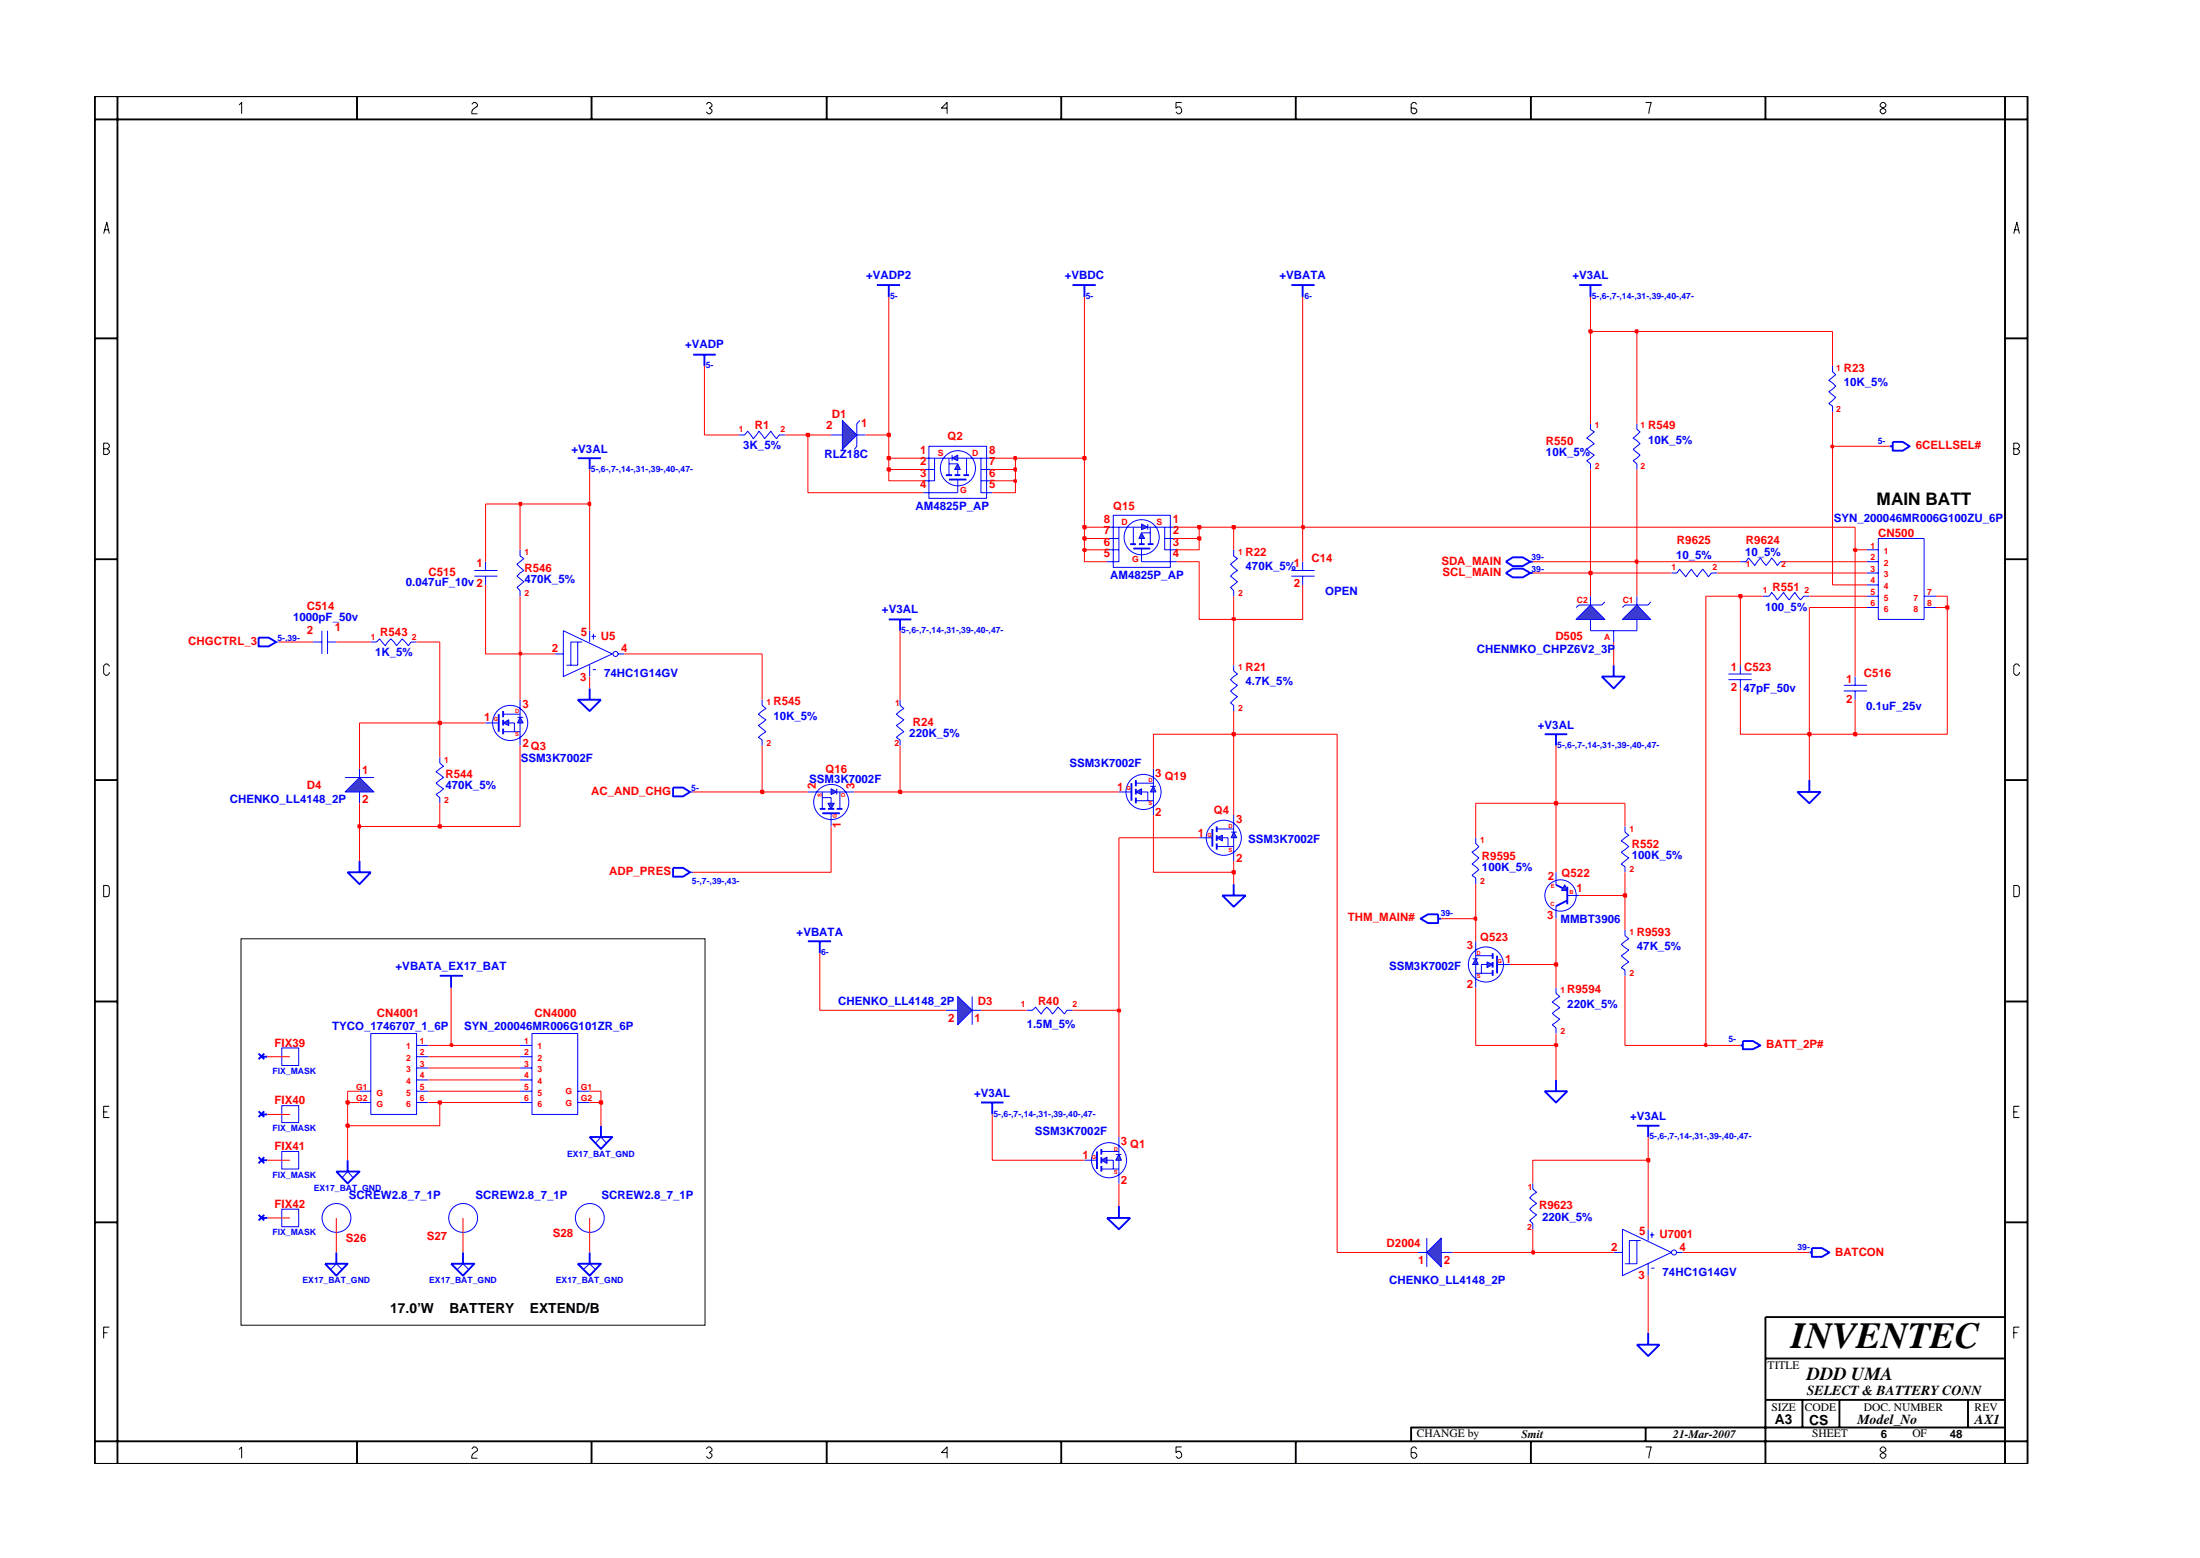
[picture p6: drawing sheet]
<svg xmlns="http://www.w3.org/2000/svg" width="297mm" height="210mm" viewBox="0 0 297 210" stroke-linecap="round" stroke-linejoin="round" font-family="sans-serif">
<path d="M221 80.5v1.1M221 83.6v1.5M222.9 81.2l-.4 .4h-3.1l-.3 .4" fill="none" stroke="#00f" stroke-width=".14"/>
<path d="M219.1 83.6l1.9-2 1.9 2z" fill="#3c3cc8"/>
<path d="M214.7 80.5v1.1M214.7 83.6v1.5M216.7 81.2l-.4 .4h-3.1l-.4 .4M219.1 83.6l1.9-2 1.9 2z" fill="none" stroke="#00f" stroke-width=".14"/>
<path d="M212.8 83.6l1.9-2 2 2z" fill="#3c3cc8"/>
<path d="M42.3 86.6h1.2M43.5 85.1v3.2M44.2 86.6h1.2M44.2 85.1v3.2M212.8 83.6l1.9-2 2 2zM214.7 85.1h6.3M217.9 85.1v1.5M46.2 158.9l.7-.8 .8 .8M146.4 156.6h1.7" fill="none" stroke="#00f" stroke-width=".14"/>
<path d="M45.4 158.1h3.1l-1.6 1.6zM46.9 156.6v1.5M148.1 155.4v2.4" fill="none" stroke="#00f" stroke-width=".25"/>
<path d="M151.1 155.8l.3 .8h-.7z" fill="#3c3cc8"/>
<path d="M150.7 155.8h.7M151.1 155.8l.3 .8h-.7z" fill="none" stroke="#00f" stroke-width=".14"/>
<path d="M148.7 156.6l.8-.4v.8z" fill="#3c3cc8"/>
<g fill="none" stroke="#00f" stroke-width=".14">
<path d="M99.8 58.7h.7l.5-.5 .7 1 .8-1 .7 1 .9-1 .7 1 .4-.5h.8M112.2 58.7h1.5M115.7 58.7h1.2M116.1 56.8l-.4 .4v3l-.4 .4M148.7 156.6l.8-.4v.8zM148.7 157.8h2.4M148.7 155.4h2.4M149.5 156.6h.8v1.2M151.1 153.4v2.4M151.1 156.6v3.1"/>
<circle cx="149.7" cy="156.6" r="2.37"/>
</g>
<g fill="none" stroke="#00f" stroke-width=".25">
<path d="M118.4 38.5h3.1M120 38.5v1.6M78 94.4h3.1l-1.5 1.6zM79.6 92.9v1.5M208.6 99.1h3M210.1 99.1v1.5M216.3 91.3h3.1l-1.5 1.6zM217.9 89.8v1.5M46.9 117.7h3.2l-1.6 1.6zM48.5 116.2v1.5M166.6 119.3v1.5M165 120.8h3.2l-1.6 1.6z"/>
<path d="M148.7 155.1v.7M148.7 156.2v.8M148.7 157.3v.8M235 141.1h.3M235.3 140.5h1.4l1 .6-1 .5h-1.4z"/>
</g>
<path d="M113.7 56.8l2 1.9-2 1.9z" fill="#3c3cc8"/>
<path d="M113.7 56.8l2 1.9-2 1.9zM129.3 64.7v1.8" fill="none" stroke="#00f" stroke-width=".14"/>
<path d="M174.4 38.5h3.1M175.9 38.5v1.6M128.1 64.7h2.4M34.9 156.2l.8 .8M35.3 156.6h.8M35.7 156.2l-.8 .8" fill="none" stroke="#00f" stroke-width=".25"/>
<path d="M128.6 61.8l.7-.4v.8z" fill="#3c3cc8"/>
<path d="M128.6 61.8l.7-.4v.8zM128.6 61.4v.8" fill="none" stroke="#00f" stroke-width=".14"/>
<path d="M129.3 62.6l.4 .8h-.8z" fill="#3c3cc8"/>
<g fill="none" stroke="#00f" stroke-width=".14">
<path d="M124.7 61.8h3.9M124.7 66.5h4.6M124.7 63.4h1.5M125.4 60.2h7.8v7.1h-7.8zM126.2 61.8v3.1h-1.5M128.1 61.8v2.3M128.1 62.6h1.2M129.3 62.6l.4 .8h-.8zM129.3 61.8h4.7M129.3 63.4v.7M130.5 61.8v2.3M132.4 61.8v4.7h1.6"/>
<path d="M132.4 64.9h1.6M132.4 63.4h1.6M59.4 102.2v.8l.5 .4-1 .8 1 .7-1 .8 1 .8-1 .7 .5 .4v.8M151.1 106.9h1.7"/>
<circle cx="129.3" cy="63.2" r="2.37"/>
</g>
<path d="M127.7 64.1h.9M128.9 64.1h.8M130.1 64.1h.7M203.3 75.8l.9-.6h1.4l1 .6-1 .6h-1.4zM206.6 75.8h.4M152.8 105.7v2.4" fill="none" stroke="#00f" stroke-width=".25"/>
<path d="M155.7 106.1l.4 .8h-.8z" fill="#3c3cc8"/>
<path d="M155.3 106.1h.8M155.7 106.1l.4 .8h-.8z" fill="none" stroke="#00f" stroke-width=".14"/>
<path d="M153.4 106.9l.7-.4v.7z" fill="#3c3cc8"/>
<g fill="none" stroke="#00f" stroke-width=".14">
<path d="M70.2 74.2v.8l.5 .4-.9 .7 .9 .9-.9 .8 .9 .7-.9 .8 .4 .4v.8M252.1 75.8h1.5M252.1 74.2h1.5M252.1 78.9h1.5M252.1 77.3h1.5M253.6 72.7h6.2v10.9h-6.2zM65.6 97.6h1.7M102.9 94.4v.8l.5 .4-1 .8 1 .7-1 .8 1 .8-1 .8 .5 .4v.7M252.1 82h1.5M252.1 80.5h1.5M259.8 82h1.6M259.8 80.5h1.6"/>
<path d="M93.2 106.9h.4M153.4 106.9l.7-.4v.7zM153.4 108.1h2.3M153.4 105.7h2.3M154.1 106.9h.9v1.2M155.7 103.7v2.4M155.7 106.9v3.1M50.1 139.5h6.1v10.9h-6.1zM71.8 139.5h6.2v10.9h-6.2zM210.1 133.3v.8l.5 .4-1 .7 1 .8-1 .8 1 .7-1 .8 .5 .4v.8M219.4 125.5v.8l.5 .4-1 .8 1 .7-1 .8 1 .8-1 .8 .5 .3v.8M38 155.4h2.3v2.4h-2.3z"/>
<path d="M48.5 148.8h1.6M48.5 147.3h1.6M56.2 142.6h1.7M56.2 141.1h1.7M56.2 145.7h1.7M56.2 144.1h1.7M56.2 148.8h1.7M56.2 147.3h1.7M70.2 142.6h1.6M70.2 141.1h1.6M70.2 145.7h1.6M70.2 144.1h1.6"/>
<path d="M70.2 148.8h1.6M70.2 147.3h1.6M78 148.8h1.6M78 147.3h1.6"/>
<circle cx="154.4" cy="106.9" r="2.37"/>
</g>
<g fill="none" stroke="#00f" stroke-width=".25">
<path d="M203.3 77.3l.9-.6h1.4l1 .6-1 .6h-1.4zM206.6 77.3h.4M67.3 96.4v2.3M90.9 106.3h1.3l1 .6-1 .6h-1.3zM153.4 105.3v.8M153.4 106.5v.7M153.4 107.6v.8M242.7 106.9h3.1l-1.5 1.5zM244.3 105.3v1.6M109.1 127h3.1M110.7 127v1.6M34.9 150l.8 .7"/>
<path d="M34.9 142.2l.8 .7M35.3 150.4h.8M35.3 142.6h.8M35.7 150l-.8 .7M35.7 142.2l-.8 .7"/>
</g>
<path d="M70.2 96.8l.4 .8h-.7z" fill="#3c3cc8"/>
<path d="M69.9 96.8h.7M70.2 96.8l.4 .8h-.7z" fill="none" stroke="#00f" stroke-width=".14"/>
<path d="M67.9 97.6l.8-.5v.8z" fill="#3c3cc8"/>
<g fill="none" stroke="#00f" stroke-width=".14">
<path d="M154.1 74v1.8M225.7 77.3h.7l.4-.5 .8 1 .8-1 .7 1 .8-1 .8 1 .4-.5h.7M67.9 97.6l.8-.5v.8zM67.9 98.7h2.3M67.9 96.4h2.3M68.7 97.6h.8v1.1M70.2 94.4v2.4M70.2 97.6v3M75 88.3h1.1M76.1 85.1l6.6 3.2-6.6 3zM78 86.6v3.2h-.9M78.6 86.6h-1.5v3.2h-.6"/>
<path d="M79.6 85.1v1.5M79.6 89.8v1.5M79.9 85.9h.6M80 90.4h.5M80.1 85.5v.8M83.4 88.3h.9M233.4 91h3.1M233.4 91.7h3.1M235 89.8v1.2M235 91.7v1.2M38 149.2h2.3v2.3h-2.3zM78.8 171.3l.8-.8 .8 .8"/>
<circle cx="68.9" cy="97.6" r="2.37"/>
<circle cx="83.1" cy="88.3" r=".34"/>
<circle cx="79.6" cy="164.4" r="1.95"/>
</g>
<g fill="none" stroke="#00f" stroke-width=".25">
<path d="M93.6 47.9h3M95.1 47.9v1.5M255.6 59.6h1.3l.9 .6-.9 .6h-1.3zM153 74h2.3M255.1 60.2h.5M67.9 96v.8M67.9 97.1v.8M67.9 98.3v.8M59.4 131.7h3.1M60.9 131.7v1.6M191.8 124l1-.6h1.4v1.2h-1.4zM194.2 124h.4"/>
<path d="M132.4 148.8h3.1M134 148.8v1.6M78 170.5h3.1l-1.5 1.7zM79.6 169v1.5"/>
</g>
<path d="M154.1 70.7l.9 .4-.9 .4z" fill="#3c3cc8"/>
<path d="M154.1 70.7l.9 .4-.9 .4zM155 70.7v.8" fill="none" stroke="#00f" stroke-width=".14"/>
<path d="M154.1 71.9l.4 .8h-.7z" fill="#3c3cc8"/>
<g fill="none" stroke="#00f" stroke-width=".14">
<path d="M149.5 71.1h4.6M149.5 74.2h1.6M149.5 72.7h1.6M150.3 69.5h7.7v7.1h-7.7zM151.1 71.1v4.7h-1.6M153 71.1v2.3M154.1 71.9l.4 .8h-.7zM154.1 71.9h1.2M154.1 72.7v.7M154.1 75.8h4.8M155 71.1h3.9M155.3 71.1v2.3"/>
<path d="M157.3 71.1v3.1h1.6M157.3 72.7h1.6M166.6 74.2v.8l.5 .4-1 .7 1 .9-1 .8 1 .7-1 .8 .5 .4v.8M112.2 109.8v1.7M217.9 169h1.2M219.1 165.9l6.6 3.1-6.6 3.2zM221 167.4v3.1h-1M221.5 167.4h-1.5v3.1h-.6M222.5 165.9v1.5M222.5 170.5v1.7M222.8 166.7h.6M223 171.1h.4"/>
<path d="M223 166.3v.8M226.4 169h.8"/>
<circle cx="154.1" cy="72.5" r="2.37"/>
<circle cx="226" cy="169" r=".34"/>
</g>
<path d="M152.6 73.4h.8M153.8 73.4h.7M155 73.4h.7M111 109.8h2.4M221 151.9h3.1M222.5 151.9v1.5M222.5 179.9v1.6M221 181.5h3.1l-1.6 1.5z" fill="none" stroke="#00f" stroke-width=".25"/>
<path d="M112.2 106.5l.8 .4-.8 .3z" fill="#3c3cc8"/>
<path d="M112.2 106.5l.8 .4-.8 .3zM113 106.5v.7" fill="none" stroke="#00f" stroke-width=".14"/>
<path d="M111.8 108.4h.8l-.4 .8z" fill="#3c3cc8"/>
<g fill="none" stroke="#00f" stroke-width=".14">
<path d="M109.1 106.9h3.1M111 106.9v2.3M111 107.6h1.2v.8M111.8 108.4h.8l-.4 .8zM113 106.9h2.3M113.4 106.9v2.3M202.1 130.2h1.8"/>
<circle cx="112.2" cy="108.2" r="2.37"/>
</g>
<path d="M213.2 38.5h3.1M214.7 38.5v1.6M78 61.8h3.1M79.6 61.8v1.6M110.7 109.2h.7M111.8 109.2h.8M113 109.2h.7M202.1 129v2.3" fill="none" stroke="#00f" stroke-width=".25"/>
<path d="M199.2 129.4l.4 .8h-.8z" fill="#3c3cc8"/>
<path d="M198.8 129.4h.8M199.2 129.4l.4 .8h-.8z" fill="none" stroke="#00f" stroke-width=".14"/>
<path d="M200.8 129.8l.7 .4-.7 .4z" fill="#3c3cc8"/>
<g fill="none" stroke="#00f" stroke-width=".14">
<path d="M199.2 131.3h2.3M199.2 129h2.3M199.2 127v2.4M199.2 130.2v3.1M200.8 129.8l.7 .4-.7 .4zM200.8 130.2h-.8v1.1M207 159.7v.8l.5 .4-1 .8 1 .7-1 .8 1 .7-1 .8 .5 .4v.8M44.6 171.3l.8-.8 .8 .8M191.5 169h1.1M192.6 167.1v3.9M194.6 169h1.5"/>
<circle cx="200.6" cy="130.2" r="2.37"/>
<circle cx="45.4" cy="164.4" r="1.95"/>
</g>
<path d="M201.5 128.6v.8M201.5 129.8v.8M201.5 130.9v.8M208.6 147.3h3l-1.5 1.5zM210.1 145.7v1.6M43.9 170.5h3l-1.5 1.7zM45.4 169v1.5M244.3 169h.3M244.6 168.4h1.4l1 .6-1 .6h-1.4z" fill="none" stroke="#00f" stroke-width=".25"/>
<path d="M192.6 169l2-1.9v3.9z" fill="#3c3cc8"/>
<path d="M235 75.8h.7l.4-.5 .8 1 .8-1 .7 1 .8-1 .8 1 .4-.5h.8M238 80.5h.9l.3-.5 .8 1 .8-1 .8 1 .7-1 .8 1 .4-.5h.8M127.7 136.3h1.6M131.3 136.3h1.1M131.3 134.5v3.8M192.6 169l2-1.9v3.9z" fill="none" stroke="#00f" stroke-width=".14"/>
<path d="M120 83.6h3M121.5 83.6v1.5" fill="none" stroke="#00f" stroke-width=".25"/>
<path d="M129.3 134.5l2 1.8-2 2z" fill="#3c3cc8"/>
<g fill="none" stroke="#00f" stroke-width=".14">
<path d="M210.1 117.7v1.7M129.3 134.5l2 1.8-2 2zM210.1 122.3v1.7M211.6 120.8h1.6"/>
<circle cx="210.7" cy="120.8" r="2.12"/>
</g>
<path d="M210.1 119.4l1.5 .8M211.6 119.7v2.3M211.6 121.5l-1.5 .8M149.5 164.4h3.1l-1.5 1.5zM151.1 162.8v1.6" fill="none" stroke="#00f" stroke-width=".25"/>
<path d="M211.3 119.4l.3 .8h-.8z" fill="#3c3cc8"/>
<path d="M174.4 77h3.1M174.4 77.8h3.1M175.9 75.8v1.2M175.9 77.8v1.1M121.5 94.4v.8l.5 .4-1 .8 1 .7-1 .8 1 .8-1 .8 .5 .4v.7M161.9 113.1h1.8M211.3 119.4l.3 .8h-.8z" fill="none" stroke="#00f" stroke-width=".14"/>
<path d="M163.7 111.9v2.3" fill="none" stroke="#00f" stroke-width=".25"/>
<path d="M166.6 112.3l.4 .8h-.8z" fill="#3c3cc8"/>
<path d="M166.2 112.3h.8M166.6 112.3l.4 .8h-.8z" fill="none" stroke="#00f" stroke-width=".14"/>
<path d="M164.3 113.1l.7-.4v.8z" fill="#3c3cc8"/>
<g fill="none" stroke="#00f" stroke-width=".14">
<path d="M221 57.2v.7l.4 .4-.9 .8 .9 .8-.9 .7 .9 .8-.9 .8 .5 .4v.8M46.6 104.9h3.9M48.5 103.7v1.2M48.5 106.9v1.5M164.3 113.1l.7-.4v.8zM164.3 114.2h2.3M164.3 111.9h2.3M165 113.1h.8v1.1M166.6 110v2.3M166.6 113.1v3.1"/>
<circle cx="165.2" cy="113.1" r="2.37"/>
</g>
<path d="M164.3 111.5v.8M164.3 112.7v.8M164.3 113.8v.9" fill="none" stroke="#00f" stroke-width=".25"/>
<path d="M48.5 104.9l2 2h-3.9z" fill="#3c3cc8"/>
<g fill="none" stroke="#00f" stroke-width=".14">
<path d="M214.7 57.2v.7l.6 .4-1.1 .8 1.1 .8-1.1 .7 1.1 .8-1.1 .8 .5 .4v.8M247.4 49.4v.8l.4 .4-.9 .7 .9 .8-.9 .8 .9 .7-.9 .9 .5 .3v.8M64 77h3.2M64 77.8h3.2M65.6 75.8v1.2M65.6 77.8v1.1M37.3 86.6h.3M50.1 86.6h.7l.5-.4 .7 1 .8-1 .7 1 .8-1 .8 1 .4-.6h.7M166.6 89.8v.7l.5 .5-1 .7 1 .8-1 .7 1 .8-1 .9 .5 .3v.8M248.9 92.5h3.2M248.9 93.2h3.2M250.5 91.3v1.2"/>
<path d="M250.5 93.2v1.2M48.5 104.9l2 2h-3.9zM93.2 117.7h.4M199.2 113.1v.7l.5 .4-1 .8 1 .8-1 .8 1 .8-1 .7 .5 .4v.8M219.4 111.5v.8l.5 .4-1 .8 1 .7-1 .8 1 .8-1 .8 .5 .4v.7M138.6 136.3h.8l.4-.4 .8 .9 .7-.9 .8 .9 .8-.9 .8 .9 .3-.5h.8M38 141.4h2.3v2.4h-2.3zM80.4 154.3l.7-.9 .8 .9M38 163.2h2.3v2.4h-2.3zM61.8 171.3l.7-.8 .8 .8"/>
<circle cx="62.5" cy="164.4" r="1.95"/>
</g>
<path d="M144.8 38.5h3.1M146.4 38.5v1.6M34.9 86h1.4l1 .6-1 .6h-1.4zM90.9 117.1h1.3l1 .6-1 .6h-1.3zM79.6 153.4h3.1l-1.6 1.7zM81.1 151.9v1.5M34.9 163.9l.8 .8M35.3 164.4h.8M35.7 163.9l-.8 .8M60.9 170.5h3.1l-1.5 1.7zM62.5 169v1.5" fill="none" stroke="#00f" stroke-width=".25"/>
<path d="M180.5 99.1v69.9h11M45.4 164.4v4.6M62.5 164.4v4.6M79.6 164.4v4.6M196.1 169h10.9M222.5 172.2v7.7" fill="none" stroke="#f00" stroke-width=".14"/>
<path d="M206.9 168.9h.2v.3h-.2z" fill="#8e2323"/>
<path d="M206.9 168.9h.2v.3h-.2z" fill="none" stroke="#f00" stroke-width=".25"/>
<path d="M36.1 156.6h3M46.9 151.9v4.7M134 150.4v6.2h12.4M151.1 159.7v3.1M207 159.7v-3.1h15.5v9.3M36.1 164.4h3M207 165.9v3.1h10.9M227.2 169h17.1" fill="none" stroke="#f00" stroke-width=".14"/>
<path d="M222.4 156.4h.3v.3h-.3z" fill="#8e2323"/>
<path d="M222.4 156.4h.3v.3h-.3z" fill="none" stroke="#f00" stroke-width=".25"/>
<path d="M151.1 136.3v17.1M222.5 153.4v3.2" fill="none" stroke="#f00" stroke-width=".14"/>
<path d="M46.8 151.8h.3v.3h-.3z" fill="#8e2323"/>
<path d="M46.8 151.8h.3v.3h-.3z" fill="none" stroke="#f00" stroke-width=".25"/>
<path d="M36.1 150.4h3M46.9 148.8v3.1h12.5v-3.1M81.1 148.8v3.1" fill="none" stroke="#f00" stroke-width=".14"/>
<path d="M46.8 148.6h.3v.4h-.3z" fill="#8e2323"/>
<path d="M46.8 148.6h.3v.4h-.3z" fill="none" stroke="#f00" stroke-width=".25"/>
<path d="M46.9 147.3v1.5h1.6M57.9 148.8h1.5" fill="none" stroke="#f00" stroke-width=".14"/>
<path d="M59.2 148.6h.3v.4h-.3z" fill="#8e2323"/>
<path d="M59.2 148.6h.3v.4h-.3z" fill="none" stroke="#f00" stroke-width=".25"/>
<path d="M59.4 148.8h10.8M79.6 148.8h1.5" fill="none" stroke="#f00" stroke-width=".14"/>
<path d="M81 148.6h.3v.4h-.3z" fill="#8e2323"/>
<path d="M81 148.6h.3v.4h-.3z" fill="none" stroke="#f00" stroke-width=".25"/>
<path d="M36.1 142.6h3M46.9 147.3h1.6M57.9 147.3h12.3M57.9 145.7h12.3M57.9 144.1h12.3M57.9 142.6h12.3M57.9 141.1h3M79.6 147.3h1.5v1.5M210.1 141.1v4.6" fill="none" stroke="#f00" stroke-width=".14"/>
<path d="M60.8 140.9h.3v.3h-.3z" fill="#8e2323"/>
<path d="M60.8 140.9h.3v.3h-.3z" fill="none" stroke="#f00" stroke-width=".25"/>
<path d="M60.9 133.3v7.8h9.3M199.2 133.3v7.8h10.9" fill="none" stroke="#f00" stroke-width=".14"/>
<path d="M209.9 140.9h.4v.3h-.4z" fill="#8e2323"/>
<path d="M209.9 140.9h.4v.3h-.4z" fill="none" stroke="#f00" stroke-width=".25"/>
<path d="M210.1 139.5v1.6M219.4 131.7v9.4h10.9" fill="none" stroke="#f00" stroke-width=".14"/>
<path d="M230.2 140.9h.2v.3h-.2z" fill="#8e2323"/>
<path d="M230.2 140.9h.2v.3h-.2z" fill="none" stroke="#f00" stroke-width=".25"/>
<path d="M230.3 80.5v60.6h4.7M110.7 128.6v7.7h17M132.4 136.3h6.2M144.8 136.3h6.3" fill="none" stroke="#f00" stroke-width=".14"/>
<path d="M150.9 136.3h.3v.2h-.3z" fill="#8e2323"/>
<path d="M150.9 136.3h.3v.2h-.3z" fill="none" stroke="#f00" stroke-width=".25"/>
<path d="M151.1 113.1v23.2M203.9 130.2h6.2v3.1" fill="none" stroke="#f00" stroke-width=".14"/>
<path d="M209.9 130h.4v.3h-.4z" fill="#8e2323"/>
<path d="M209.9 130h.4v.3h-.4z" fill="none" stroke="#f00" stroke-width=".25"/>
<path d="M194.6 124h4.6v3M210.1 124v6.2M219.4 120.8v4.7" fill="none" stroke="#f00" stroke-width=".14"/>
<path d="M199.1 123.8h.2v.3h-.2z" fill="#8e2323"/>
<path d="M199.1 123.8h.2v.3h-.2z" fill="none" stroke="#f00" stroke-width=".25"/>
<path d="M199.2 119.3v4.7M213.2 120.8h6.2" fill="none" stroke="#f00" stroke-width=".14"/>
<path d="M219.2 120.7h.4v.3h-.4z" fill="#8e2323"/>
<path d="M219.2 120.7h.4v.3h-.4z" fill="none" stroke="#f00" stroke-width=".25"/>
<path d="M112.2 111.5v6.2h-18.6M155.7 110v7.7h10.9v1.6M219.4 117.7v3.1" fill="none" stroke="#f00" stroke-width=".14"/>
<path d="M166.4 117.5h.3v.4h-.3z" fill="#8e2323"/>
<path d="M166.4 117.5h.3v.4h-.3z" fill="none" stroke="#f00" stroke-width=".25"/>
<path d="M48.5 111.5v4.7M151.1 113.1h10.8M166.6 116.2v1.5M199.2 108.4v4.7M210.1 108.4v9.3" fill="none" stroke="#f00" stroke-width=".14"/>
<path d="M48.4 111.4h.2v.3h-.2z" fill="#8e2323"/>
<path d="M48.4 111.4h.2v.3h-.2z" fill="none" stroke="#f00" stroke-width=".25"/>
<path d="M48.5 108.4v3.1h10.9" fill="none" stroke="#f00" stroke-width=".14"/>
<path d="M59.2 111.4h.3v.3h-.3z" fill="#8e2323"/>
<path d="M59.2 111.4h.3v.3h-.3z" fill="none" stroke="#f00" stroke-width=".25"/>
<path d="M166.6 99.1v10.9M70.2 100.6v10.9h-10.8v-3.1M199.2 108.4h10.9M219.4 108.4v3.1" fill="none" stroke="#f00" stroke-width=".14"/>
<path d="M209.9 108.2h.4v.4h-.4z" fill="#8e2323"/>
<path d="M209.9 108.2h.4v.4h-.4z" fill="none" stroke="#f00" stroke-width=".25"/>
<path d="M93.6 106.9h9.3M210.1 100.6v7.8h9.3" fill="none" stroke="#f00" stroke-width=".14"/>
<path d="M102.7 106.7h.4v.3h-.4z" fill="#8e2323"/>
<path d="M102.7 106.7h.4v.3h-.4z" fill="none" stroke="#f00" stroke-width=".25"/>
<path d="M102.9 100.6v6.3h6.2M115.3 106.9h6.2" fill="none" stroke="#f00" stroke-width=".14"/>
<path d="M121.4 106.7h.3v.3h-.3z" fill="#8e2323"/>
<path d="M121.4 106.7h.3v.3h-.3z" fill="none" stroke="#f00" stroke-width=".25"/>
<path d="M48.5 97.6v6.1M59.4 97.6v4.6M166.6 99.1h-10.9v4.6M244.3 99.1v6.2M121.5 100.6v6.3h29.6" fill="none" stroke="#f00" stroke-width=".14"/>
<path d="M166.4 98.9h.3v.4h-.3z" fill="#8e2323"/>
<path d="M166.4 98.9h.3v.4h-.3z" fill="none" stroke="#f00" stroke-width=".25"/>
<path d="M166.6 96v3.1h13.9M235 92.9v6.2h9.3" fill="none" stroke="#f00" stroke-width=".14"/>
<path d="M244.1 98.9h.4v.4h-.4z" fill="#8e2323"/>
<path d="M244.1 98.9h.4v.4h-.4z" fill="none" stroke="#f00" stroke-width=".25"/>
<path d="M244.3 82v17.1h6.2" fill="none" stroke="#f00" stroke-width=".14"/>
<path d="M250.3 98.9h.3v.4h-.3z" fill="#8e2323"/>
<path d="M250.3 98.9h.3v.4h-.3z" fill="none" stroke="#f00" stroke-width=".25"/>
<path d="M48.5 97.6h10.9M262.9 82v17.1h-12.4v-4.7" fill="none" stroke="#f00" stroke-width=".14"/>
<path d="M59.2 97.4h.3v.3h-.3z" fill="#8e2323"/>
<path d="M59.2 97.4h.3v.3h-.3z" fill="none" stroke="#f00" stroke-width=".25"/>
<path d="M65.6 78.9v9.4h4.6v6.1M250.5 74.2v17.1M59.4 86.6v11h6.2M79.6 91.3v1.6M102.9 88.3v6.1M121.5 85.1v9.3M166.6 83.6v6.2M217.9 86.6v3.2M235 80.5v9.3" fill="none" stroke="#f00" stroke-width=".14"/>
<path d="M70.1 88.1h.3v.2h-.3z" fill="#8e2323"/>
<path d="M70.1 88.1h.3v.2h-.3z" fill="none" stroke="#f00" stroke-width=".25"/>
<path d="M79.6 68v17.1M161.9 75.8v7.8h4.7M37.6 86.6h4.7M45.4 86.6h4.7M56.2 86.6h3.2M70.2 80.5v7.8h4.8M84.3 88.3h18.6" fill="none" stroke="#f00" stroke-width=".14"/>
<path d="M166.4 83.4h.3v.3h-.3z" fill="#8e2323"/>
<path d="M166.4 83.4h.3v.3h-.3z" fill="none" stroke="#f00" stroke-width=".25"/>
<path d="M175.9 78.9v4.7h-9.3v-3.1M244.3 82h7.8M261.4 82h1.5" fill="none" stroke="#f00" stroke-width=".14"/>
<path d="M262.7 81.8h.4v.4h-.4z" fill="#8e2323"/>
<path d="M262.7 81.8h.4v.4h-.4z" fill="none" stroke="#f00" stroke-width=".25"/>
<path d="M214.7 77.3v3.2M221 75.8v4.7M230.3 80.5h4.7M262.9 80.5v1.5" fill="none" stroke="#f00" stroke-width=".14"/>
<path d="M234.8 80.3h.3v.3h-.3z" fill="#8e2323"/>
<path d="M234.8 80.3h.3v.3h-.3z" fill="none" stroke="#f00" stroke-width=".25"/>
<path d="M207 77.3h7.7M247.4 60.2v18.7h4.7M235 80.5h3M244.3 80.5h7.8M261.4 80.5h1.5" fill="none" stroke="#f00" stroke-width=".14"/>
<path d="M214.6 77.2h.3v.3h-.3z" fill="#8e2323"/>
<path d="M214.6 77.2h.3v.3h-.3z" fill="none" stroke="#f00" stroke-width=".25"/>
<path d="M65.6 68v7.8M146.4 74.2v1.6h3.1M158.9 75.8h3M175.9 71.1v4.7M207 75.8h14M214.7 63.4v13.9h11M231.8 77.3h20.3" fill="none" stroke="#f00" stroke-width=".14"/>
<path d="M220.8 75.6h.3v.4h-.3z" fill="#8e2323"/>
<path d="M220.8 75.6h.3v.4h-.3z" fill="none" stroke="#f00" stroke-width=".25"/>
<path d="M70.2 68v6.2M221 63.4v12.4h14M241.2 75.8h10.9" fill="none" stroke="#f00" stroke-width=".14"/>
<path d="M146.2 74.1h.4v.3h-.4z" fill="#8e2323"/>
<path d="M146.2 74.1h.4v.3h-.4z" fill="none" stroke="#f00" stroke-width=".25"/>
<path d="M146.4 72.7v1.5h3.1M161.9 72.7v1.5h-3M166.6 71.1v3.1" fill="none" stroke="#f00" stroke-width=".14"/>
<path d="M250.3 74.1h.3v.3h-.3z" fill="#8e2323"/>
<path d="M250.3 74.1h.3v.3h-.3z" fill="none" stroke="#f00" stroke-width=".25"/>
<path d="M250.5 71.1v3.1h1.6" fill="none" stroke="#f00" stroke-width=".14"/>
<path d="M146.2 72.5h.4v.3h-.4z" fill="#8e2323"/>
<path d="M146.2 72.5h.4v.3h-.4z" fill="none" stroke="#f00" stroke-width=".25"/>
<path d="M146.4 71.1v1.6h3.1M158.9 72.7h3" fill="none" stroke="#f00" stroke-width=".14"/>
<path d="M161.7 72.5h.4v.3h-.4z" fill="#8e2323"/>
<path d="M161.7 72.5h.4v.3h-.4z" fill="none" stroke="#f00" stroke-width=".25"/>
<path d="M161.9 71.1v1.6" fill="none" stroke="#f00" stroke-width=".14"/>
<path d="M146.2 71h.4v.3h-.4z" fill="#8e2323"/>
<path d="M146.2 71h.4v.3h-.4z" fill="none" stroke="#f00" stroke-width=".25"/>
<path d="M146.4 61.8v9.3h3.1M158.9 71.1h3" fill="none" stroke="#f00" stroke-width=".14"/>
<path d="M161.7 71h.4v.3h-.4z" fill="#8e2323"/>
<path d="M161.7 71h.4v.3h-.4z" fill="none" stroke="#f00" stroke-width=".25"/>
<path d="M161.9 71.1h4.7" fill="none" stroke="#f00" stroke-width=".14"/>
<path d="M166.4 71h.3v.3h-.3z" fill="#8e2323"/>
<path d="M166.4 71h.3v.3h-.3z" fill="none" stroke="#f00" stroke-width=".25"/>
<path d="M166.6 71.1h9.3" fill="none" stroke="#f00" stroke-width=".14"/>
<path d="M175.8 71h.3v.3h-.3z" fill="#8e2323"/>
<path d="M175.8 71h.3v.3h-.3z" fill="none" stroke="#f00" stroke-width=".25"/>
<path d="M175.9 40.1v31h74.6M65.6 68h4.6" fill="none" stroke="#f00" stroke-width=".14"/>
<path d="M70.1 67.8h.3v.4h-.3z" fill="#8e2323"/>
<path d="M70.1 67.8h.3v.4h-.3z" fill="none" stroke="#f00" stroke-width=".25"/>
<path d="M70.2 68h9.4" fill="none" stroke="#f00" stroke-width=".14"/>
<path d="M79.4 67.8h.3v.4h-.3z" fill="#8e2323"/>
<path d="M79.4 67.8h.3v.4h-.3z" fill="none" stroke="#f00" stroke-width=".25"/>
<path d="M109.1 58.7v7.8h15.6M79.6 63.4v4.6M120 63.4v1.5h4.7M134 64.9h3.1v1.6h-3.1" fill="none" stroke="#f00" stroke-width=".14"/>
<path d="M136.9 64.8h.3v.3h-.3z" fill="#8e2323"/>
<path d="M136.9 64.8h.3v.3h-.3z" fill="none" stroke="#f00" stroke-width=".25"/>
<path d="M137.1 63.4v1.5" fill="none" stroke="#f00" stroke-width=".14"/>
<path d="M119.8 63.2h.4v.3h-.4z" fill="#8e2323"/>
<path d="M119.8 63.2h.4v.3h-.4z" fill="none" stroke="#f00" stroke-width=".25"/>
<path d="M120 61.8v1.6h4.7M134 63.4h3.1" fill="none" stroke="#f00" stroke-width=".14"/>
<path d="M136.9 63.2h.3v.3h-.3z" fill="#8e2323"/>
<path d="M136.9 63.2h.3v.3h-.3z" fill="none" stroke="#f00" stroke-width=".25"/>
<path d="M137.1 61.8v1.6" fill="none" stroke="#f00" stroke-width=".14"/>
<path d="M119.8 61.7h.4v.3h-.4z" fill="#8e2323"/>
<path d="M119.8 61.7h.4v.3h-.4z" fill="none" stroke="#f00" stroke-width=".25"/>
<path d="M120 58.7v3.1h4.7M134 61.8h3.1" fill="none" stroke="#f00" stroke-width=".14"/>
<path d="M136.9 61.7h.3v.3h-.3z" fill="#8e2323"/>
<path d="M136.9 61.7h.3v.3h-.3z" fill="none" stroke="#f00" stroke-width=".25"/>
<path d="M137.1 61.8h9.3" fill="none" stroke="#f00" stroke-width=".14"/>
<path d="M146.2 61.7h.4v.3h-.4z" fill="#8e2323"/>
<path d="M146.2 61.7h.4v.3h-.4z" fill="none" stroke="#f00" stroke-width=".25"/>
<path d="M146.4 40.1v21.7" fill="none" stroke="#f00" stroke-width=".14"/>
<path d="M247.3 60.1h.2v.3h-.2z" fill="#8e2323"/>
<path d="M247.3 60.1h.2v.3h-.2z" fill="none" stroke="#f00" stroke-width=".25"/>
<path d="M95.1 49.4v9.3h4.7M106 58.7h3.1M247.4 55.6v4.6h7.7" fill="none" stroke="#f00" stroke-width=".14"/>
<path d="M108.9 58.5h.3v.4h-.3z" fill="#8e2323"/>
<path d="M108.9 58.5h.3v.4h-.3z" fill="none" stroke="#f00" stroke-width=".25"/>
<path d="M109.1 58.7h3.1M116.9 58.7h3.1" fill="none" stroke="#f00" stroke-width=".14"/>
<path d="M119.8 58.5h.4v.4h-.4z" fill="#8e2323"/>
<path d="M119.8 58.5h.4v.4h-.4z" fill="none" stroke="#f00" stroke-width=".25"/>
<path d="M120 40.1v18.6M214.7 44.7v12.5M221 44.7v12.5M247.4 44.7v4.7" fill="none" stroke="#f00" stroke-width=".14"/>
<path d="M214.6 44.6h.3v.3h-.3z" fill="#8e2323"/>
<path d="M214.6 44.6h.3v.3h-.3z" fill="none" stroke="#f00" stroke-width=".25"/>
<path d="M214.7 40.1v4.6h6.3" fill="none" stroke="#f00" stroke-width=".14"/>
<path d="M220.8 44.6h.3v.3h-.3z" fill="#8e2323"/>
<path d="M220.8 44.6h.3v.3h-.3z" fill="none" stroke="#f00" stroke-width=".25"/>
<path d="M221 44.7h26.4" fill="none" stroke="#f00" stroke-width=".14"/>
<g fill="none" stroke="#000" stroke-width=".25">
<path d="M12.8 13h261v184.6h-261zM12.8 16.1h261M15.9 13v184.6M48.2 13v3.1M79.9 13v3.1M111.6 13v3.1M143.3 13v3.1M174.9 13v3.1M206.7 13v3.1M238.4 13v3.1M270.7 13v184.6M12.8 45.7h3.1"/>
<path d="M270.7 45.7h3.1M12.8 75.5h3.1M270.7 75.5h3.1M12.8 105.3h3.1M270.7 105.3h3.1M12.8 135.2h3.1M270.7 135.2h3.1M12.8 165h3.1M270.7 165h3.1M270.7 177.7h-32.3v19.9M12.8 194.5h261M48.2 194.5v3.1"/>
<path d="M79.9 194.5v3.1M111.6 194.5v3.1M143.3 194.5v3.1M174.9 194.5v3.1M206.7 194.5v3.1M222.2 192.6v1.9M238.4 183.3h32.3M238.4 188.9h32.3M243.4 188.9v3.7M248.4 188.9v3.7M265.7 188.9v3.7M270.7 192.6h-80.2v1.9"/>
</g>
<g fill="none" stroke="#000" stroke-width=".14">
<path d="M32.3 14.2l.3-.4v1.6M63.7 14.1l.3-.3h.2l.3 .3v.2l-.5 .4-.3 .4v.3h.8M95.4 14.1l.2-.3h.3l.2 .3v.2l-.3 .3 .3 .2v.3l-.2 .3h-.3l-.2-.3M127.9 14.6h-.8l.8-.8v1.6M159.5 13.8h-.7v.8l.2-.2a.5 .5 0 0 1 .5 .7l-.2 .3h-.3l-.2-.3M191.3 14.1l-.3-.3h-.2l-.3 .3v1l.3 .3h.2l.3-.3v-.3l-.3-.2h-.5M222.2 13.8h.8l-.4 1.6M253.9 14.1l.2-.3h.3l.2 .3v.2l-.7 .5v.3l.2 .3h.3l.2-.3v-.3l-.7-.5zM14 31.5l.4-1.5 .4 1.5M14.1 31h.6M271.9 31.5l.4-1.5 .4 1.5M272 31h.6"/>
<path d="M14 60.6h.5l.3-.3v-.2l-.3-.3h-.5v1.5h.5l.3-.2v-.3l-.3-.2M271.9 60.6h.5l.3-.3v-.2l-.3-.3h-.5v1.5h.5l.3-.2v-.3l-.3-.2M14.8 89.9l-.3-.3h-.2l-.3 .3v1l.3 .2h.2l.3-.2v-.2M272.7 89.9l-.3-.3h-.3l-.2 .3v1l.2 .2h.3l.3-.2v-.2M14 119.5l.7 .1 .1 .2-.1 1.1-.7 .1zM271.9 119.5l.7 .1 .1 .2-.1 1.1-.7 .1zM32.5 126.7h62.7v52.1h-62.7zM14 150.1h.5M14.8 149.3h-.8v1.5h.8M271.9 150.1h.5M272.7 149.3h-.8v1.5h.8M14 179.9h.5"/>
<path d="M14.8 179.1h-.8v1.5M271.9 179.9h.5M272.7 179.1h-.8v1.5M32.3 195.6l.3-.3v1.5M63.7 195.5l.3-.2h.2l.3 .2v.3l-.7 .5-.1 .2v.3h.8M95.4 195.5l.2-.2h.3l.2 .2v.3l-.3 .2 .3 .3v.2l-.2 .3h-.3l-.2-.3M127.9 196h-.8l.8-.7v1.5M159.5 195.3h-.7v.7l.2-.1a.5 .5 0 0 1 .5 .6l-.2 .3h-.3l-.2-.3M191.3 195.5l-.3-.2h-.2l-.3 .2v1l.3 .3h.2l.3-.3v-.2l-.3-.3h-.5M222.2 195.3h.8l-.4 1.5M254.1 195.3l-.2 .2v.3l.7 .5v.2l-.2 .3h-.3l-.2-.3v-.2l.7-.5v-.3l-.2-.2z"/>
</g>
<text font-size="5" x="241.8" y="182">INVENTEC</text>
<text font-size="2.5" x="244" y="186.3">DDD UMA</text>
<text font-size="2.3" x="253.4" y="68.1">MAIN BATT</text>
<g font-size="1.9">
<text x="52.7" y="177.3">17.0’W</text>
<text x="60.7" y="177.3">BATTERY</text>
<text x="71.5" y="177.3">EXTEND/B</text>
<text x="244" y="188.2">SELECT &amp; BATTERY CONN</text>
<text x="239.6" y="192.2">A3</text>
<text x="244.3" y="192.3">CS</text>
<text x="250.8" y="192.2">Model_No</text>
<text x="266.6" y="192.2">AX1</text>
</g>
<g font-size="1.6" fill="#00f">
<text x="117" y="37.7">+VADP2</text>
<text x="143.8" y="37.7">+VBDC</text>
<text x="172.8" y="37.7">+VBATA</text>
<text x="212.3" y="37.7">+V3AL</text>
<text x="92.5" y="47">+VADP</text>
<text x="248.9" y="52.1">10K_5%</text>
<text x="222.5" y="59.9">10K_5%</text>
<text x="77.2" y="61.1">+V3AL</text>
<text x="100.4" y="60.6">3K_5%</text>
<text x="111.3" y="61.8">RLZ18C</text>
<text x="208.7" y="61.5">10K_5%</text>
<text x="123.6" y="68.8">AM4825P_AP</text>
<text x="247.6" y="70.4">SYN_200046MR006G100ZU_6P</text>
<text x="168.2" y="77">470K_5%</text>
<text x="226.3" y="75.4">10_5%</text>
<text x="235.6" y="75">10_5%</text>
<text x="39.6" y="83.7">1000pF_50v</text>
<text x="54.8" y="79">0.047uF_10v 2</text>
<text x="70.8" y="78.7">470K_5%</text>
<text x="119.1" y="82.7">+V3AL</text>
<text x="149.9" y="78.1">AM4825P_AP</text>
<text x="178.9" y="80.3">OPEN</text>
<text x="238.3" y="82.4">100_5%</text>
<text x="50.7" y="88.6">1K_5%</text>
<text x="199.4" y="88.2">CHENMKO_CHPZ6V2_3P</text>
<text x="81.6" y="91.3">74HC1G14GV</text>
<text x="168.2" y="92.5">4.7K_5%</text>
<text x="235.4" y="93.3">47pF_50v</text>
<text x="252" y="95.8">0.1uF_25v</text>
<text x="104.4" y="97.1">10K_5%</text>
<text x="122.8" y="99.5">220K_5%</text>
<text x="207.6" y="98.3">+V3AL</text>
<text x="60.1" y="106.5">470K_5%</text>
<text x="70.3" y="102.9">SSM3K7002F</text>
<text x="109.2" y="105.6">SSM3K7002F</text>
<text x="144.4" y="103.5">SSM3K7002F</text>
<text x="31" y="108.4">CHENKO_LL4148_2P</text>
<text x="168.5" y="113.8">SSM3K7002F</text>
<text x="200.1" y="117.5">100K_5%</text>
<text x="220.3" y="115.9">100K_5%</text>
<text x="210.7" y="124.6">MMBT3906</text>
<text x="53.4" y="130.9">+VBATA_EX17_BAT</text>
<text x="107.6" y="126.3">+VBATA</text>
<text x="187.5" y="130.9">SSM3K7002F</text>
<text x="221" y="128.2">47K_5%</text>
<text x="113.2" y="135.6">CHENKO_LL4148_2P</text>
<text x="211.6" y="136">220K_5%</text>
<text x="44.8" y="139">TYCO_1746707_1_6P</text>
<text x="62.7" y="139">SYN_200046MR006G101ZR_6P</text>
<text x="138.6" y="138.7">1.5M_5%</text>
<text x="131.5" y="148">+V3AL</text>
<text x="139.7" y="153.2">SSM3K7002F</text>
<text x="220.1" y="151.2">+V3AL</text>
<text x="47.1" y="161.8">SCREW2.8_7_1P</text>
<text x="64.2" y="161.8">SCREW2.8_7_1P</text>
<text x="81.2" y="161.8">SCREW2.8_7_1P</text>
<text x="208.2" y="164.8">220K_5%</text>
<text x="187.6" y="173.3">CHENKO_LL4148_2P</text>
<text x="224.5" y="172.2">74HC1G14GV</text>
</g>
<g font-size="1.6" fill="#f00">
<text x="248.9" y="50.2">R23</text>
<text x="101.9" y="57.9">R1</text>
<text x="111.5" y="57.9">2</text>
<text x="112.3" y="56.4">D1</text>
<text x="116.3" y="57.6">1</text>
<text x="127.9" y="59.4">Q2</text>
<text x="222.5" y="57.9">R549</text>
<text x="124.2" y="64.4">3</text>
<text x="124.2" y="61.2">1</text>
<text x="124.2" y="62.7">2</text>
<text x="124.2" y="65.9">4</text>
<text x="133.5" y="61.2">8</text>
<text x="133.5" y="62.7">7</text>
<text x="133.5" y="64.4">6</text>
<text x="133.5" y="65.9">5</text>
<text x="208.7" y="60.1">R550</text>
<text x="258.7" y="60.6">6CELLSEL#</text>
<text x="149" y="70.5">8</text>
<text x="150.3" y="68.8">Q15</text>
<text x="158.3" y="70.5">1</text>
<text x="57.9" y="77.7">C515</text>
<text x="64.4" y="76.6">1</text>
<text x="70.8" y="77.2">R546</text>
<text x="149" y="72.1">7</text>
<text x="149" y="73.7">6</text>
<text x="149" y="75.2">5</text>
<text x="158.3" y="75.2">4</text>
<text x="158.3" y="72.1">2</text>
<text x="158.3" y="73.7">3</text>
<text x="168.2" y="75">R22</text>
<text x="174.7" y="76.6">1</text>
<text x="177.1" y="75.8">C14</text>
<text x="194.6" y="76.2">SDA_MAIN</text>
<text x="194.8" y="77.7">SCL_MAIN</text>
<text x="226.4" y="73.4">R9625</text>
<text x="235.7" y="73.4">R9624</text>
<text x="253.6" y="72.5">CN500</text>
<text x="41.4" y="82.3">C514</text>
<text x="174.7" y="79.3">2</text>
<text x="239.3" y="79.7">R551</text>
<text x="25.4" y="87.1">CHGCTRL_3</text>
<text x="41.4" y="85.5">2</text>
<text x="45.2" y="85.2">1</text>
<text x="51.3" y="85.9">R543</text>
<text x="74.5" y="88">2</text>
<text x="78.4" y="85.9">5</text>
<text x="81.1" y="86.3">U5</text>
<text x="83.8" y="88">4</text>
<text x="210" y="86.3">D505</text>
<text x="70.6" y="95.5">3</text>
<text x="78.3" y="91.9">3</text>
<text x="104.4" y="95.2">R545</text>
<text x="168.2" y="90.5">R21</text>
<text x="233.7" y="90.5">1 C523</text>
<text x="233.7" y="93.3">2</text>
<text x="249.3" y="92.1">1</text>
<text x="249.3" y="94.8">2</text>
<text x="251.7" y="91.4">C516</text>
<text x="65.4" y="97.3">1</text>
<text x="70.6" y="100.8">2</text>
<text x="71.7" y="101.2">Q3</text>
<text x="123.2" y="98">R24</text>
<text x="41.4" y="106.5">D4</text>
<text x="48.9" y="104.5">1</text>
<text x="60.1" y="104.9">R544</text>
<text x="79.8" y="107.3">AC_AND_CHG</text>
<text x="110.1" y="106.5" transform="rotate(-90 110.1 106.5)">2</text>
<text x="111.4" y="104.3">Q16</text>
<text x="115.4" y="106.5" transform="rotate(-90 115.4 106.5)">3</text>
<text x="150.8" y="106.7">1</text>
<text x="156" y="104.8">3</text>
<text x="157.3" y="105.2">Q19</text>
<text x="48.9" y="108.4">2</text>
<text x="113.5" y="111.7" transform="rotate(-90 113.5 111.7)">1</text>
<text x="156" y="110.1">2</text>
<text x="161.7" y="112.9">1</text>
<text x="163.9" y="109.8">Q4</text>
<text x="166.9" y="111">3</text>
<text x="82.2" y="118.1">ADP_PRES</text>
<text x="166.9" y="116.3">2</text>
<text x="200.1" y="116">R9595</text>
<text x="209" y="118.7">2</text>
<text x="210.8" y="118.3">Q522</text>
<text x="220.3" y="114.4">R552</text>
<text x="182" y="124.3">THM_MAIN#</text>
<text x="208.9" y="124.1">3</text>
<text x="212.9" y="120.4">1</text>
<text x="198" y="128.1">3</text>
<text x="199.8" y="126.9">Q523</text>
<text x="203.2" y="130">1</text>
<text x="221" y="126.3">R9593</text>
<text x="50.9" y="137.2">CN4001</text>
<text x="72.2" y="137.2">CN4000</text>
<text x="128" y="138">2</text>
<text x="131.6" y="138">1</text>
<text x="132" y="135.6">D3</text>
<text x="140.2" y="135.6">R40</text>
<text x="198" y="133.4">2</text>
<text x="211.6" y="134.1">R9594</text>
<text x="37.1" y="141.3">FIX39</text>
<text x="238.4" y="141.4">BATT_2P#</text>
<text x="37.1" y="149">FIX40</text>
<text x="37.1" y="155.2">FIX41</text>
<text x="151.3" y="154.5">3</text>
<text x="152.6" y="154.9">Q1</text>
<text x="146.2" y="156.4">1</text>
<text x="151.3" y="159.8">2</text>
<text x="37.1" y="163">FIX42</text>
<text x="46.7" y="167.6">S26</text>
<text x="57.6" y="167.3">S27</text>
<text x="74.6" y="167">S28</text>
<text x="207.8" y="163.2">R9623</text>
<text x="221.3" y="166.7">5</text>
<text x="224.1" y="167.1">U7001</text>
<text x="187.2" y="168.2">D2004</text>
<text x="191.5" y="170.5">1</text>
<text x="194.9" y="170.5">2</text>
<text x="217.5" y="168.9">2</text>
<text x="221.2" y="172.7">3</text>
<text x="226.8" y="168.8">4</text>
<text x="247.8" y="169.4">BATCON</text>
</g>
<g font-size="1.6">
<text x="238.7" y="184.8">TITLE</text>
<text x="239.2" y="190.4">SIZE</text>
<text x="243.7" y="190.4">CODE</text>
<text x="251.6" y="190.4">DOC. NUMBER</text>
<text x="266.6" y="190.4">REV</text>
<text x="191.3" y="193.9">CHANGE by</text>
<text x="205.4" y="194.1">Smit</text>
<text x="225.9" y="194.1">21-Mar-2007</text>
<text x="244.7" y="193.9">SHEET</text>
<text x="253.9" y="194.1">6</text>
<text x="258.2" y="193.9">OF</text>
<text x="263.3" y="194.1">48</text>
</g>
<g font-size="1.2" fill="#00f">
<text x="120.2" y="40.4">5-</text>
<text x="146.6" y="40.4">5-</text>
<text x="176.1" y="40.4">6-</text>
<text x="214.9" y="40.4">5-,6-,7-,14-,31-,39-,40-,47-</text>
<text x="95.3" y="49.7">5-</text>
<text x="253.5" y="59.9">5-</text>
<text x="79.8" y="63.6">5-,6-,7-,14-,31-,39-,40-,47-</text>
<text x="206.8" y="75.6">39-</text>
<text x="206.8" y="77.2">39-</text>
<text x="37.5" y="86.5">5-,39-</text>
<text x="121.7" y="85.4">5-,6-,7-,14-,31-,39-,40-,47-</text>
<text x="210.3" y="101">5-,6-,7-,14-,31-,39-,40-,47-</text>
<text x="93.3" y="106.7">5-</text>
<text x="93.4" y="119.3">5-,7-,39-,43-</text>
<text x="194.5" y="123.6">39-</text>
<text x="110.9" y="128.9">6-</text>
<text x="233.4" y="140.7">5-</text>
<text x="36.8" y="144.9">FIX_MASK</text>
<text x="36.8" y="152.7">FIX_MASK</text>
<text x="134.1" y="150.7">5-,6-,7-,14-,31-,39-,40-,47-</text>
<text x="222.7" y="153.7">5-,6-,7-,14-,31-,39-,40-,47-</text>
<text x="36.8" y="158.9">FIX_MASK</text>
<text x="42.4" y="160.8">EX17_BAT_GND</text>
<text x="76.6" y="156.1">EX17_BAT_GND</text>
<text x="36.8" y="166.7">FIX_MASK</text>
<text x="40.8" y="173.2">EX17_BAT_GND</text>
<text x="57.9" y="173.2">EX17_BAT_GND</text>
<text x="75.1" y="173.2">EX17_BAT_GND</text>
<text x="242.7" y="168.7">39-</text>
</g>
<g font-size="1.2" fill="#f00">
<text x="247.9" y="50.1">1</text>
<text x="99.8" y="58.3">1</text>
<text x="105.4" y="58.3">2</text>
<text x="215.3" y="57.8">1</text>
<text x="221.5" y="57.8">1</text>
<text x="247.9" y="55.6">2</text>
<text x="126.6" y="61.5">S</text>
<text x="131.3" y="61.5">D</text>
<text x="215.3" y="63.4">2</text>
<text x="221.5" y="63.4">2</text>
<text x="129.7" y="66.5">G</text>
<text x="151.4" y="70.8">D</text>
<text x="156.1" y="70.8">S</text>
<text x="70.8" y="74.9">1</text>
<text x="152.9" y="75.8">G</text>
<text x="167.2" y="74.9">1</text>
<text x="225.7" y="77">1</text>
<text x="231.2" y="77">2</text>
<text x="235.7" y="76.6">1</text>
<text x="240.5" y="76.6">2</text>
<text x="252.5" y="77.2">3</text>
<text x="252.5" y="74">1</text>
<text x="252.5" y="75.6">2</text>
<text x="254.4" y="77.9">3</text>
<text x="254.4" y="74.8">1</text>
<text x="254.4" y="76.4">2</text>
<text x="70.8" y="80.5">2</text>
<text x="167.2" y="80.5">2</text>
<text x="212.9" y="81.4">C2</text>
<text x="219.1" y="81.4">C1</text>
<text x="238" y="80">1</text>
<text x="243.6" y="80">2</text>
<text x="252.5" y="78.7">4</text>
<text x="252.5" y="80.3">5</text>
<text x="252.5" y="81.8">6</text>
<text x="254.4" y="79.4">4</text>
<text x="254.4" y="81.1">5</text>
<text x="254.4" y="82.6">6</text>
<text x="258.4" y="81.1">7</text>
<text x="258.4" y="82.6">8</text>
<text x="260.2" y="80.3">7</text>
<text x="260.2" y="81.8">8</text>
<text x="50.1" y="86.3">1</text>
<text x="55.6" y="86.3">2</text>
<text x="216.6" y="86.3">A</text>
<text x="103.5" y="95.1">1</text>
<text x="120.9" y="95.3">1</text>
<text x="167.2" y="90.5">1</text>
<text x="167.2" y="96">2</text>
<text x="103.5" y="100.6">2</text>
<text x="120.8" y="100.7">2</text>
<text x="60" y="102.9">1</text>
<text x="60" y="108.4">2</text>
<text x="199.8" y="113.8">1</text>
<text x="220" y="112.2">1</text>
<text x="199.8" y="119.3">2</text>
<text x="220" y="117.7">2</text>
<text x="220" y="126.2">1</text>
<text x="220" y="131.7">2</text>
<text x="137.8" y="135.8">1</text>
<text x="144.8" y="135.8">2</text>
<text x="210.7" y="134">1</text>
<text x="54.8" y="141.6">1</text>
<text x="54.8" y="143.2">2</text>
<text x="56.7" y="140.8">1</text>
<text x="56.7" y="142.4">2</text>
<text x="56.7" y="144">3</text>
<text x="70.8" y="140.8">1</text>
<text x="70.8" y="142.4">2</text>
<text x="70.8" y="144">3</text>
<text x="72.6" y="141.6">1</text>
<text x="72.6" y="143.2">2</text>
<text x="210.7" y="139.5">2</text>
<text x="48.1" y="147.1">G1</text>
<text x="48.1" y="148.6">G2</text>
<text x="50.8" y="147.9">G</text>
<text x="50.8" y="149.4">G</text>
<text x="54.8" y="144.7">3</text>
<text x="54.8" y="146.2">4</text>
<text x="54.8" y="147.9">5</text>
<text x="54.8" y="149.4">6</text>
<text x="56.7" y="145.5">4</text>
<text x="56.7" y="147.1">5</text>
<text x="56.7" y="148.6">6</text>
<text x="70.8" y="147.1">5</text>
<text x="70.8" y="148.6">6</text>
<text x="70.8" y="145.5">4</text>
<text x="72.6" y="146.2">4</text>
<text x="72.6" y="147.9">5</text>
<text x="72.6" y="149.4">6</text>
<text x="72.6" y="144.7">3</text>
<text x="76.3" y="147.7">G</text>
<text x="76.3" y="149.2">G</text>
<text x="78.4" y="147.1">G1</text>
<text x="78.4" y="148.6">G2</text>
<text x="206.3" y="160.6">1</text>
<text x="206.2" y="166">2</text>
</g>
<g font-size=".8" fill="#f00">
<text x="66.7" y="97.4">G</text>
<text x="69.5" y="96.2">D</text>
<text x="69.5" y="99.4">S</text>
<text x="111" y="107.6" transform="rotate(-90 111 107.6)">S</text>
<text x="114.1" y="107.6" transform="rotate(-90 114.1 107.6)">D</text>
<text x="152.1" y="106.7">G</text>
<text x="155.1" y="105.5">D</text>
<text x="113" y="110.4" transform="rotate(-90 113 110.4)">G</text>
<text x="155.1" y="108.7">S</text>
<text x="163" y="112.9">G</text>
<text x="165.9" y="111.7">D</text>
<text x="165.9" y="115">S</text>
<text x="209.4" y="119.9">E</text>
<text x="209.4" y="122.2">C</text>
<text x="211.9" y="120.6">B</text>
<text x="199.4" y="128.8">D</text>
<text x="199.4" y="132">S</text>
<text x="202.2" y="129.9">G</text>
<text x="150.4" y="155.3">D</text>
<text x="147.4" y="156.4">G</text>
<text x="150.4" y="158.4">S</text>
</g>
</svg>
